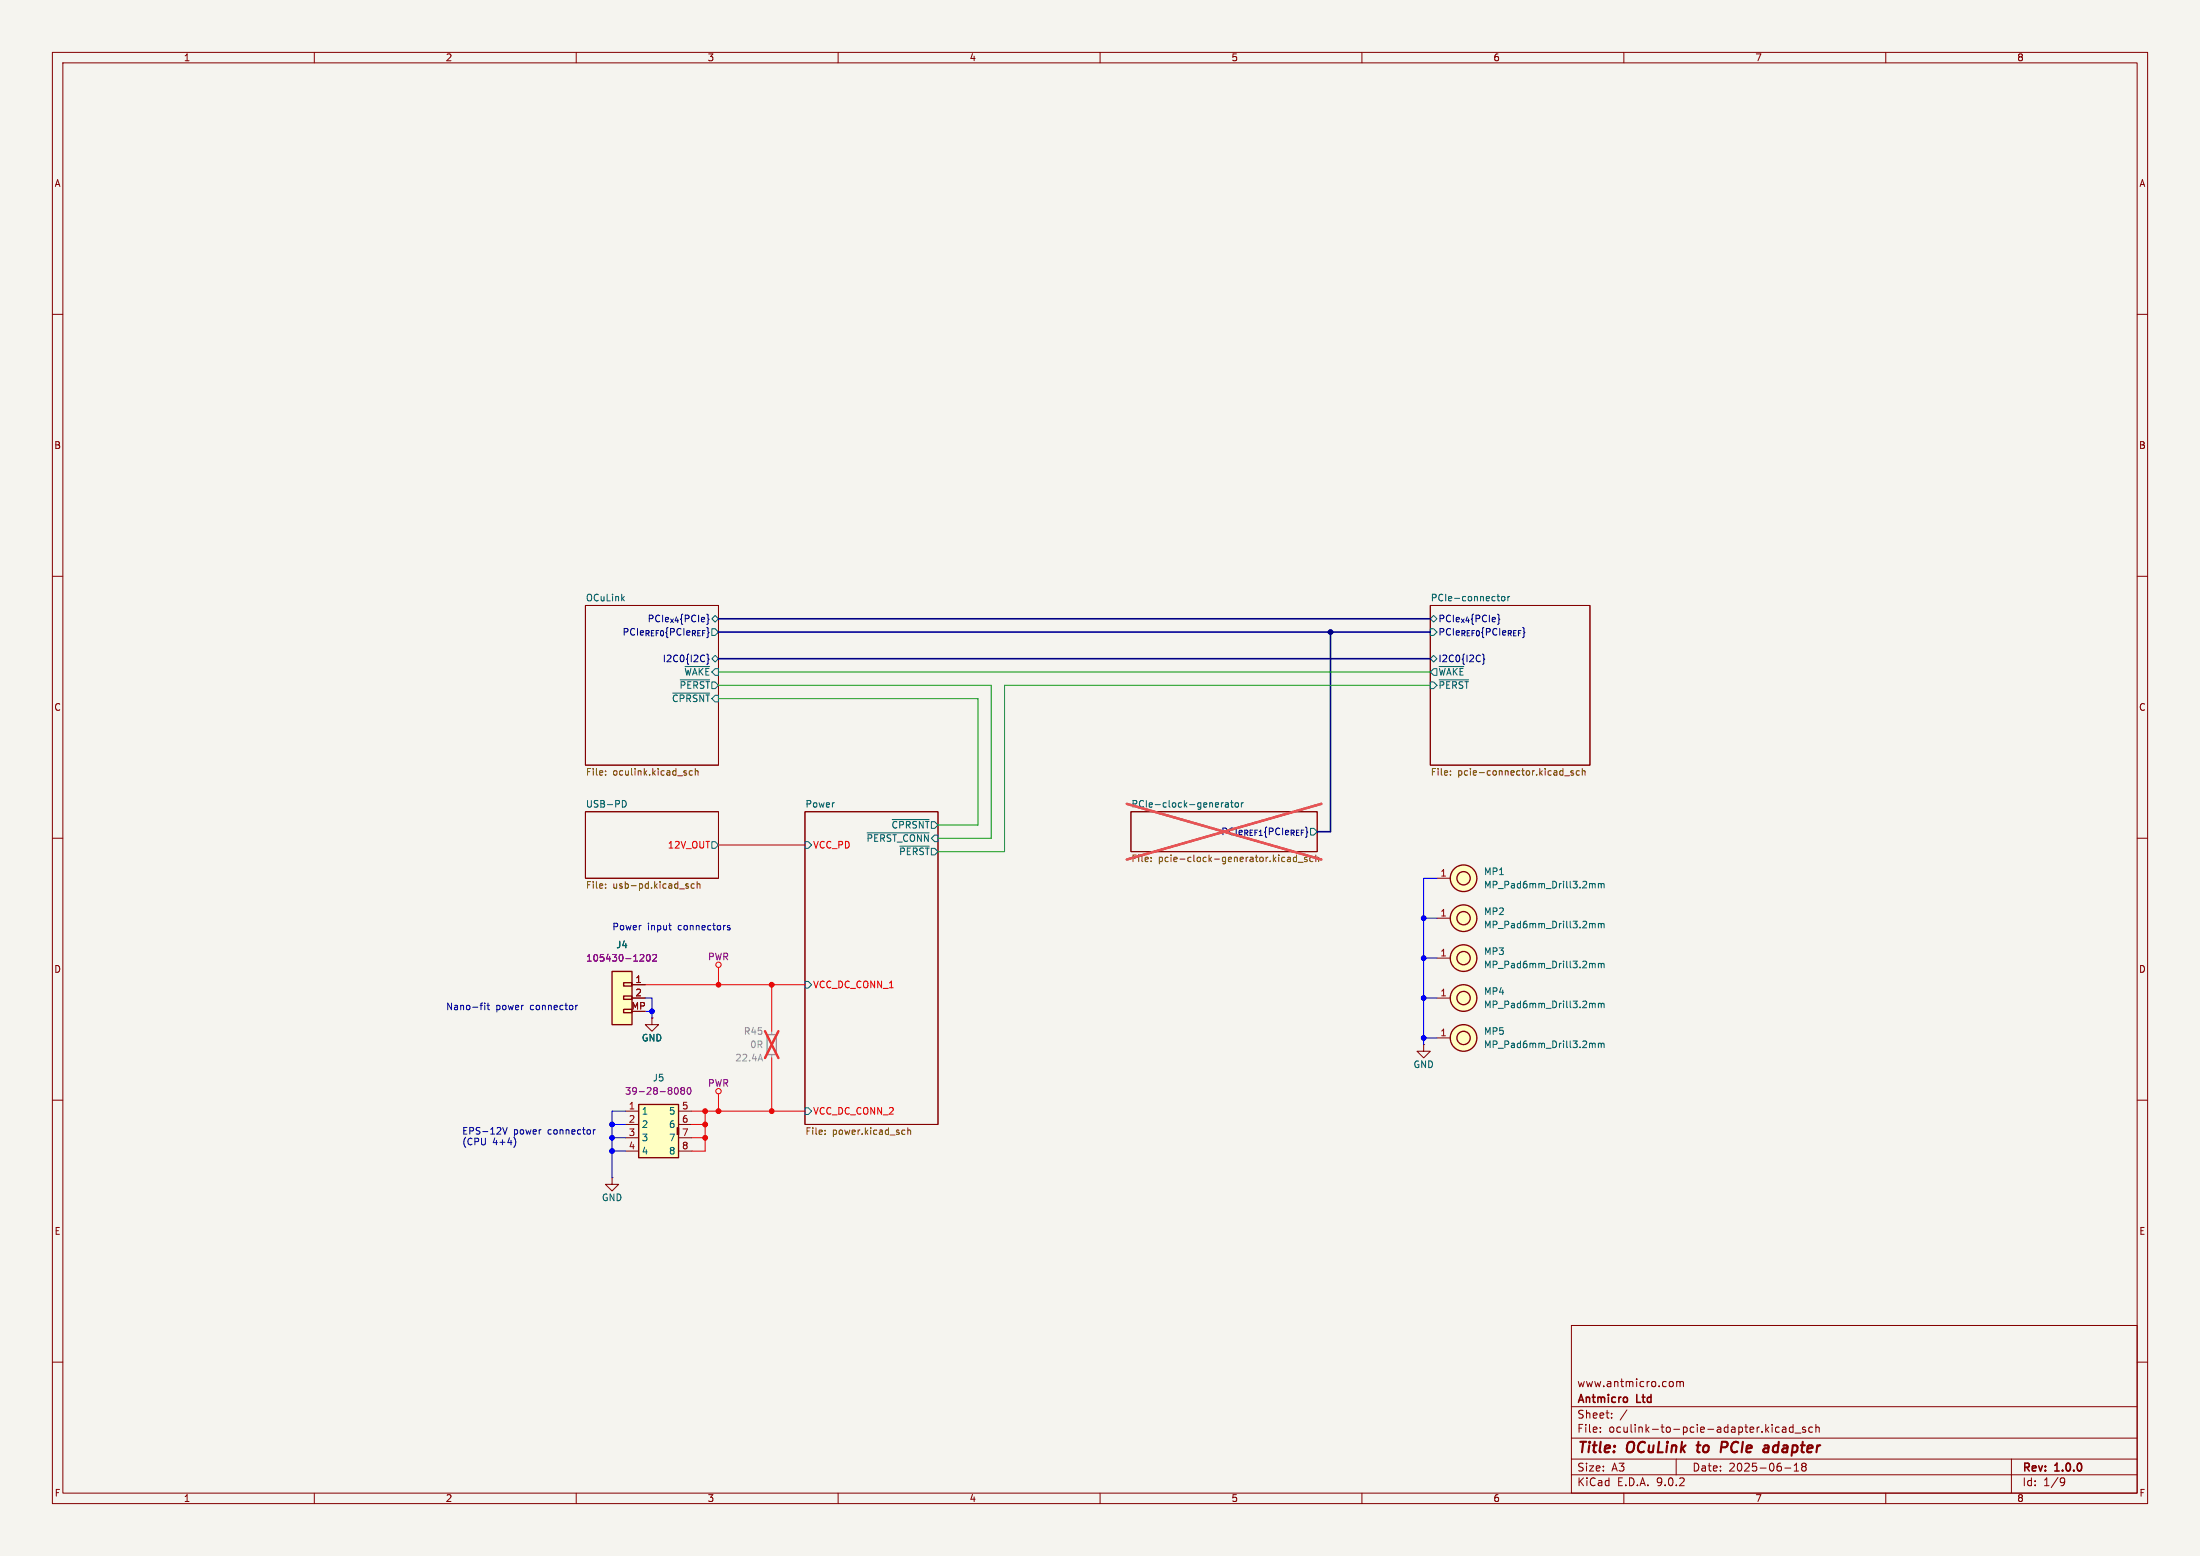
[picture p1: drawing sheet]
<svg xmlns="http://www.w3.org/2000/svg" width="420mm" height="297mm" viewBox="0 0 420 297" stroke-linecap="round" stroke-linejoin="round" font-family="sans-serif">
<path d="M0 0h420v297h-420z" fill="#f5f4ef" stroke="#f5f4ef" stroke-width=".19"/>
<g fill="none" stroke="#840000" stroke-width=".19">
<path d="M10 10h400v277h-400zM12 12h396v273h-396zM60 10v2M110 10v2M160 10v2M210 10v2M260 10v2M310 10v2M360 10v2M10 60h2M408 60h2M10 110h2"/>
<path d="M111.8 115.6h25.4v30.5h-25.4zM273 115.6h30.5v30.5h-30.5zM408 110h2M10 160h2M111.8 154.9h25.4v12.7h-25.4zM153.7 154.9h25.4v59.7h-25.4zM215.9 154.9h35.6v7.7h-35.6zM408 160h2M10 210h2M408 210h2M300 253h108v32h-108zM10 260h2"/>
<path d="M300 278.5h108M300 274.5h108M300 268.5h108M305.5 273.2v.2M305.5 272.5v.1M307.7 270.5v.2M307.7 269.8v.1M310.6 269.1l-1.3 1.9M319.2 263.7l.2 .3v.4l-.2 .3M320 278.5v3M320.1 263.8l.4-.1 .2 .2M320.1 263.7v1"/>
<path d="M320.7 263.9l.2-.2 .4 .1 .1 .9M320.7 263.9v.8M339.7 272.5l-.5-.1-.3 .3 .2 .6h.6M340.3 272.5h.6v.9M340.9 272.7l-.5 .1a.29 .29 0 0 0-.2 .3 .29 .29 0 0 0 .2 .3l.5-.1M342.3 272.5l-.4-.1-.3 .3 .1 .6h.6M342.3 271.9v1.5M342.5 279.7l.4-.4v1.5M342.7 273.5h1.1M344 279.4l-.1 .2 .3 .3M344.2 279.9l-.3 .3 .1 .4 .2 .2 .5-.1 .1-.2-.1-.4-.2-.2M344.2 279.9h.3"/>
<path d="M344.7 272.5l-.4-.1-.2 .2 .1 .2 .5 .2v.3h-.6M344.7 279.4l.1 .2-.3 .3M346 272.5l-.4-.1-.3 .3 .1 .6h.6M346.7 272.5l.2-.1 .3 .1 .1 .9M346.7 271.9v1.5M384 278.5v6.5M408 260h2M60 285v2M110 285v2M160 285v2M210 285v2M260 285v2"/>
<path d="M300 281.5h108M310 285v2M340.7 280.2h1.2M342.5 280.8h.9M360 285v2M393.6 282.1l.5 .1a.99 .99 0 0 1-.4 1.4h-.3M394.2 282.7l-.3 .3h-.3"/>
</g>
<path d="M323.9 275.9h.7M324.3 275.2l-.3 1.7 .3 .3M329.5 275.2h-.8l-.2 2M329.6 276.2l-1 .1M337.4 275.9l.3 .3-.2 1M337.5 277.1l-.2 .1M337.6 276.3l-.6 .1" fill="none" stroke="#840000" stroke-width=".4"/>
<path d="M215.1 153.4l37.2 10.7M252.3 153.4l-37.2 10.7" fill="none" stroke="#e65255" stroke-width=".46"/>
<g fill="none" stroke="#006464" stroke-width=".19">
<path d="M273 118.1l.7-.6 .6 .6-.6 .6zM285.8 113.8h.5M286 113.4v1.1l.3 .2M286.7 114l.2-.2 .3 .2 .1 .5-.1 .1-.3 .1-.2-.1zM287.8 113.8v.9M288.2 113.8l-.4 .3M128.4 132.3h7.1M129.9 129.8h5.6M130.8 127.2h4.7M135.9 125.7l.6-.6 .7 .6-.7 .7zM273 125.7l.7-.6 .6 .6-.6 .7zM273 120h.7l.6 .7-.6 .6h-.7z"/>
<path d="M273 130.2h.7l.6 .6-.6 .6h-.7zM273.7 127.6h.6v1.3h-.6l-.7-.6zM274.7 127.2h4.7M274.7 129.8h5.6M118.8 152.8a.64 .64 0 0 1 .7 .6 .64 .64 0 0 1-.7 .7M165.5 159h11.9M170.3 156.4h7.1M233.5 153.2l-.3 .3M234 153.3h.4l.1 .8M234.5 153.5l-.4 .1-.2 .2 .2 .3 .4-.1M234.9 153.2h.5M235.1 152.8v1.1l.3 .2"/>
<path d="M235.9 153.3l.3-.1 .2 .3v.3l-.2 .3-.3-.1-.1-.2zM237 153.2v.9M237.3 153.2l-.3 .3M135.9 160.7h.6l.7 .6-.7 .6h-.6zM153.7 160.7h.6l.6 .6-.6 .6h-.6zM171.8 161.5h5.6M153.7 187.3h.6l.6 .7-.6 .6h-.6zM153.7 211.5h.6l.6 .6-.6 .6h-.6z"/>
</g>
<g fill="none" stroke="#725600" stroke-width=".19">
<path d="M115.6 147.8v.2M115.6 147.2v.1M132.2 147.2l-.4-.1-.2 .3 .1 .5h.5M132.7 147.2l.2-.1 .3 .1 .1 .8M132.7 146.7v1.3M276.9 147.8v.2M276.9 147.2v.1M298.7 148.1h.9M300.4 147.2l-.3-.1-.2 .2v.2l.5 .1v.3h-.5M301.5 147.2l-.3-.1-.3 .3 .1 .5h.5M302.1 147.2l.1-.1 .3 .1 .1 .8M302.1 146.7v1.3"/>
<path d="M115.6 168.8v.1M115.6 169.4v.1M131.1 169.1l.3 .1 .1 .2-.5 .1M131.1 168.7l.3 .1M132.5 168.8l-.3-.1-.3 .2 .2 .6h.4M133.1 168.8l.2-.1 .3 .1v.7M133.1 168.3v1.2M219.7 164.3v.2M219.7 163.7v.1M245.9 163.6l.5 .2v.7M246.4 164.4l-.5 .1M246.4 163.9l-.5 .1"/>
<path d="M247.5 163.7l-.4-.1-.2 .3 .1 .5h.5M247.5 163.2v1.3M247.8 164.6h1M249.5 163.7l-.3-.1-.2 .2 .1 .2 .4 .1v.3h-.5M250.7 163.7l-.4-.1-.3 .3 .2 .5h.5M251.2 163.7l.2-.1 .3 .1v.8M251.2 163.2v1.3M157.5 216.4v.1M157.5 215.8v.1M172.4 215.7l.4 .1M172.8 216.5h-.4M173.3 215.8l.2-.1 .3 .1v.7"/>
<path d="M173.3 215.3v1.2"/>
</g>
<path d="M134.9 124.9l.3 .1v.6l.2 .2-.2 .2v.6l-.3 .2M283 124.9l.3 .1v.6l.1 .2-.1 .2v.6l-.3 .2" fill="none" stroke="#000084" stroke-width=".19"/>
<g fill="#ffffc2">
<path d="M121.9 210.8h7.6v10.2h-7.6z"/>
<path d="M129.3 215.3h.2v1.2h-.2z"/>
</g>
<g fill="none" stroke="#840000" stroke-width=".25">
<path d="M121.9 210.8h7.6v10.2h-7.6zM129.3 215.3h.2v1.2h-.2z"/>
<circle cx="279.4" cy="175.3" r="2.54"/>
<circle cx="279.4" cy="175.3" r="1.27"/>
<circle cx="279.4" cy="198.1" r="2.54"/>
<circle cx="279.4" cy="190.5" r="2.54"/>
<circle cx="279.4" cy="198.1" r="1.27"/>
<circle cx="279.4" cy="190.5" r="1.27"/>
</g>
<g fill="none" stroke="#840000" stroke-width=".19">
<path d="M274.3 175.3h2.6M124.5 194.3v1.3h-1.3l1.3 1.3 1.2-1.3h-1.2M124.5 194.3h.1M271.8 199.4v1.3h-1.3l1.3 1.2 1.2-1.2h-1.2M271.8 199.4h.1M274.3 198.1h2.6M274.3 190.5h2.6M119.4 212.1h2.5M119.4 214.6h2.5M119.4 217.2h2.5M119.4 219.7h2.5M129.5 212.1h2.6"/>
<path d="M129.5 214.6h2.6M129.5 217.2h2.6M129.5 219.7h2.6M116.8 224.8v1.3h-1.2l1.2 1.2 1.3-1.2h-1.3M116.8 224.8h.1"/>
</g>
<path d="M128.8 207.8l.3-.2a.68 .68 0 0 1 .4 .6 .68 .68 0 0 1-.4 .7l-.3-.3M130.2 208.1l-.2-.2 .2-.3h.2l.3 .2-.3 .3M130.2 208.1l-.2 .3v.3l.2 .2 .4-.1 .1-.2v-.2l-.3-.3M130.2 208.1h.2M131.3 207.7l.2-.1a.68 .68 0 0 1 .4 .6 .68 .68 0 0 1-.4 .7l-.3-.5z" fill="none" stroke="#840084" stroke-width=".19"/>
<g fill="#ffffc2" stroke="#ffffc2" stroke-width=".19">
<circle cx="279.4" cy="175.3" r="1.27"/>
<circle cx="279.4" cy="175.3" r="2.54"/>
<circle cx="279.4" cy="198.1" r="1.27"/>
<circle cx="279.4" cy="198.1" r="2.54"/>
<circle cx="279.4" cy="190.5" r="1.27"/>
<circle cx="279.4" cy="190.5" r="2.54"/>
</g>
<g fill="none" stroke="#006464" stroke-width=".19">
<path d="M303.8 176.3l.2 .1M304 176.4v.7M304 176.4l.2-.1h.3v.8M305.1 176.4l.4-.1 .2 .1M305.1 176.3v.8M305.7 176.4l.2-.1h.3v.8M305.7 176.4v.7M303.8 199.1l.2 .2M303.8 191.5l.2 .2M304 191.7v.6M304 199.3v.7M304 191.7l.2-.2 .3 .1v.7"/>
<path d="M304 199.3l.2-.2 .3 .1v.8M305.1 191.5v.8M305.1 199.1v.9M305.1 199.2l.4-.1 .2 .2M305.1 191.6l.4-.1 .2 .2M305.7 191.7v.6M305.7 199.3v.7M305.7 191.7l.2-.2 .3 .1v.7M305.7 199.3l.2-.2 .3 .1v.8"/>
</g>
<path d="M146.4 197.5h1.8v3.8h-1.8z" fill="none" stroke="#9c9b98" stroke-width=".25"/>
<path d="M147.3 196.9v.6M145.2 201.2l.4 1.3M147.3 201.3v.6" fill="none" stroke="#9c9b98" stroke-width=".19"/>
<path d="M146 196.8l2.6 5.2M148.6 196.8l-2.6 5.2" fill="none" stroke="#e12e31" stroke-width=".46"/>
<g fill="#ffffc2">
<path d="M116.8 185.4h3.8v10.2h-3.8z"/>
<path d="M119 187.6h1.6v.6h-1.6z"/>
<path d="M119 190.1h1.6v.7h-1.6z"/>
<path d="M119 192.7h1.6v.6h-1.6z"/>
</g>
<g fill="none" stroke="#840000" stroke-width=".25">
<path d="M116.8 185.4h3.8v10.2h-3.8zM119 187.6h1.6v.6h-1.6zM119 190.1h1.6v.7h-1.6zM119 192.7h1.6v.6h-1.6z"/>
<circle cx="279.4" cy="167.6" r="2.54"/>
<circle cx="279.4" cy="167.6" r="1.27"/>
<circle cx="279.4" cy="182.9" r="2.54"/>
<circle cx="279.4" cy="182.9" r="1.27"/>
</g>
<path d="M274.3 167.6h2.6M120.6 188h2.6M120.6 190.5h2.6M124.5 194.3h.1M274.3 182.9h2.6" fill="none" stroke="#840000" stroke-width=".19"/>
<path d="M122.7 182.2l.2 .2v.3l-.8 .8h.8M123.6 182.3l.1-.1a.68 .68 0 0 1 .4 .6 .68 .68 0 0 1-.4 .7 .84 .84 0 0 1-.1-1.2zM124.6 182.3l.5-.1 .2 .4-.7 .9h.7" fill="none" stroke="#840084" stroke-width=".19"/>
<g fill="#ffffc2" stroke="#ffffc2" stroke-width=".19">
<circle cx="279.4" cy="167.6" r="1.27"/>
<circle cx="279.4" cy="167.6" r="2.54"/>
<circle cx="279.4" cy="182.9" r="1.27"/>
<circle cx="279.4" cy="182.9" r="2.54"/>
</g>
<g fill="none" stroke="#006464" stroke-width=".19">
<path d="M303.8 168.6l.2 .2M304 168.8v.7M304 168.8l.2-.2 .3 .1v.8M305.1 168.8l.4-.2 .2 .2M305.1 168.6v.9M305.7 168.8l.2-.2 .3 .1v.8M305.7 168.8v.7M303.8 183.9l.2 .2M304 184.1v.6M304 184.1l.2-.2h.3v.8M305.1 183.9v.8M305.1 184l.4-.1 .2 .2"/>
<path d="M305.7 184.1v.6M305.7 184.1l.2-.2h.3v.8"/>
</g>
<g fill="none" stroke="#f00" stroke-width=".19">
<path d="M137.2 161.3h16.5M123.2 188h30.5M137.2 184.7v3.3M147.3 188v8.9M132.1 212.1h21.6M132.1 214.6h2.5M132.1 217.2h2.5M134.6 212.1v7.6h-2.5M137.2 208.8v3.3M147.3 201.9v10.2"/>
<circle cx="137.2" cy="184.2" r=".51"/>
<circle cx="137.2" cy="208.3" r=".51"/>
</g>
<path d="M137.2 118.1h135.8M137.2 120.7h135.8M137.2 125.7h135.8M254 120.7v38.1" fill="none" stroke="#000084" stroke-width=".3"/>
<path d="M271.8 175.3h2.5M274.3 167.6h-2.5v31.8M123.2 190.5h1.3v3.8M123.2 193h1.3M271.8 182.9h2.5M271.8 198.1h2.5M271.8 190.5h2.5M116.8 219.7h2.6M116.8 214.6h2.6M116.8 217.2h2.6M119.4 212.1h-2.6v12.7" fill="none" stroke="#00f" stroke-width=".19"/>
<path d="M137.2 133.4h49.5v24.1h-7.6M137.2 130.8h52v29.2h-10.1M137.2 128.3h135.8M273 130.8h-81.2v31.8h-12.7" fill="none" stroke="#009600" stroke-width=".19"/>
<g fill="none" stroke="#0000c2" stroke-width=".19">
<path d="M127.7 176.6h.4M127.9 177.4l.2 .1M139.3 176.7l-.3-.1-.1 .2v.2l.4 .1v.3h-.4M91.6 191.9h.5M92.1 191.5l-.3 .1M92.5 191.5v.1M92.5 191.9v.8M93 191.9h.5M93.2 191.5v1.1l.3 .1M109.9 191.9v.8M110.3 191.9l-.4 .2M96 215.2l.4 1.3 .4-1.3"/>
<path d="M98.4 217.6v.9l-.3 .5M113.3 215.6v.9M113.6 215.6l-.3 .3"/>
</g>
<g fill="#00f" stroke="#00f" stroke-width=".19">
<circle cx="116.8" cy="214.6" r=".46"/>
<circle cx="116.8" cy="217.2" r=".46"/>
<circle cx="116.8" cy="219.7" r=".46"/>
<circle cx="124.5" cy="193" r=".46"/>
<circle cx="271.8" cy="175.3" r=".46"/>
<circle cx="271.8" cy="182.9" r=".46"/>
<circle cx="271.8" cy="198.1" r=".46"/>
<circle cx="271.8" cy="190.5" r=".46"/>
</g>
<g fill="#f00" stroke="#f00" stroke-width=".19">
<circle cx="134.6" cy="214.6" r=".46"/>
<circle cx="134.6" cy="212.1" r=".46"/>
<circle cx="137.2" cy="212.1" r=".46"/>
<circle cx="134.6" cy="217.2" r=".46"/>
<circle cx="147.3" cy="212.1" r=".46"/>
<circle cx="137.2" cy="188" r=".46"/>
<circle cx="147.3" cy="188" r=".46"/>
</g>
<circle cx="254" cy="120.7" r=".46" fill="#000084" stroke="#000084" stroke-width=".19"/>
<g font-size="2.8" fill="#840000">
<text x="301" y="277.9">Title:</text>
<text x="310.6" y="277.9">OCuLink</text>
<text x="324.9" y="277.9">to</text>
<text x="330.2" y="277.9">PCIe</text>
<text x="339.1" y="277.9">adapter</text>
</g>
<g font-size="2.1" fill="#840000">
<text x="301" y="268.2">Antmicro</text>
<text x="301" y="265">www.antmicro.com</text>
<text x="312.5" y="268.2">Ltd</text>
<text x="301" y="273.7">File:</text>
<text x="301" y="271">Sheet:</text>
<text x="307.1" y="273.7">oculink-to-pcie-adapter.kicad_sch</text>
<text x="301" y="281.1">Size:</text>
<text x="307.6" y="281.1">A3</text>
<text x="323" y="281.1">Date:</text>
<text x="330" y="281.1">2025-06-18</text>
<text x="386" y="281.3">Rev:</text>
<text x="392.4" y="281.3">1.0.0</text>
<text x="301" y="283.9">KiCad</text>
<text x="308.7" y="283.9">E.D.A.</text>
<text x="316.3" y="283.9">9.0.2</text>
<text x="386" y="283.9">Id:</text>
<text x="390.1" y="283.9">1/9</text>
</g>
<g font-size="1.8" fill="#840000">
<text x="35" y="11.9">1</text>
<text x="85" y="11.9">2</text>
<text x="135" y="11.9">3</text>
<text x="185" y="11.9">4</text>
<text x="235" y="11.9">5</text>
<text x="285" y="11.9">6</text>
<text x="335" y="11.9">7</text>
<text x="385" y="11.9">8</text>
<text x="10.3" y="35.9">A</text>
<text x="408.3" y="35.9">A</text>
<text x="10.3" y="85.9">B</text>
<text x="408.2" y="85.9">B</text>
<text x="10.3" y="135.9">C</text>
<text x="408.2" y="135.9">C</text>
<text x="10.3" y="185.9">D</text>
<text x="408.2" y="185.9">D</text>
<text x="10.3" y="235.9">E</text>
<text x="408.3" y="235.9">E</text>
<text x="10.3" y="285.9">F</text>
<text x="35" y="286.9">1</text>
<text x="85" y="286.9">2</text>
<text x="135" y="286.9">3</text>
<text x="185" y="286.9">4</text>
<text x="235" y="286.9">5</text>
<text x="285" y="286.9">6</text>
<text x="335" y="286.9">7</text>
<text x="385" y="286.9">8</text>
<text x="408.3" y="285.9">F</text>
</g>
<g font-size="1.8" fill="#006464">
<text x="111.8" y="114.9">OCuLink</text>
<text x="273" y="114.9">PCIe-connector</text>
<text x="118.8" y="121.5">PCIe_{REF0}{PCIe_{REF}}</text>
<text x="129.6" y="131.7">~{PERST}</text>
<text x="130.5" y="129.1">~{WAKE}</text>
<text x="274.5" y="129.1">~{WAKE}</text>
<text x="274.5" y="131.7">~{PERST}</text>
<text x="128.2" y="134.2">~{CPRSNT}</text>
<text x="111.8" y="154.2">USB-PD</text>
<text x="153.7" y="154.2">Power</text>
<text x="215.9" y="154.2">PCIe-clock-generator</text>
<text x="165.3" y="160.9">~{PERST_CONN}</text>
<text x="170.1" y="158.3">~{CPRSNT}</text>
<text x="171.5" y="163.4">~{PERST}</text>
<text x="283.2" y="167.2">MP1</text>
<text x="283.2" y="169.8">MP_Pad6mm_Drill3.2mm</text>
<text x="283.2" y="174.8">MP2</text>
<text x="283.2" y="177.4">MP_Pad6mm_Drill3.2mm</text>
<text x="117.6" y="181.2">J4</text>
<text x="283.2" y="182.5">MP3</text>
<text x="283.2" y="185">MP_Pad6mm_Drill3.2mm</text>
<text x="283.2" y="190.1">MP4</text>
<text x="283.2" y="197.7">MP5</text>
<text x="283.2" y="192.6">MP_Pad6mm_Drill3.2mm</text>
<text x="122.4" y="199">GND</text>
<text x="283.2" y="200.2">MP_Pad6mm_Drill3.2mm</text>
<text x="124.5" y="206.6">J5</text>
<text x="269.7" y="204.1">GND</text>
<text x="122.4" y="213">1</text>
<text x="122.4" y="215.5">2</text>
<text x="127.6" y="213">5</text>
<text x="127.6" y="215.5">6</text>
<text x="122.4" y="218">3</text>
<text x="122.4" y="220.6">4</text>
<text x="127.6" y="218">7</text>
<text x="127.6" y="220.6">8</text>
<text x="114.8" y="229.5">GND</text>
</g>
<g font-size="1.8" fill="#000084">
<text x="123.5" y="119">PCIe_{x4}{PCIe}</text>
<text x="274.5" y="119">PCIe_{x4}{PCIe}</text>
<text x="274.5" y="121.5">PCIe_{REF0}{PCIe_{REF}}</text>
<text x="126.4" y="126.6">I2C0{I2C}</text>
<text x="274.5" y="126.6">I2C0{I2C}</text>
<text x="233.1" y="159.6">PCIe_{REF1}{PCIe_{REF}}</text>
</g>
<g font-size="1.8" fill="#725600">
<text x="111.8" y="148.4">File:</text>
<text x="117" y="148.4">oculink.kicad_sch</text>
<text x="273" y="148.4">File:</text>
<text x="278.3" y="148.4">pcie-connector.kicad_sch</text>
<text x="215.9" y="164.9">File:</text>
<text x="221.1" y="164.9">pcie-clock-generator.kicad_sch</text>
<text x="111.8" y="170">File:</text>
<text x="117" y="170">usb-pd.kicad_sch</text>
<text x="153.7" y="216.9">File:</text>
<text x="158.9" y="216.9">power.kicad_sch</text>
</g>
<g font-size="1.8" fill="#f00">
<text x="127.4" y="162.2">12V_OUT</text>
<text x="155.1" y="162.2">VCC_PD</text>
<text x="155.1" y="188.8">VCC_DC_CONN_1</text>
<text x="155.1" y="213">VCC_DC_CONN_2</text>
</g>
<g font-size="1.8" fill="#a90000">
<text x="274.9" y="167.4">1</text>
<text x="274.9" y="175">1</text>
<text x="274.9" y="182.6">1</text>
<text x="121.2" y="187.7">1</text>
<text x="121.2" y="190.2">2</text>
<text x="274.9" y="190.2">1</text>
<text x="120.5" y="192.8">MP</text>
<text x="274.9" y="197.9">1</text>
<text x="119.9" y="211.8">1</text>
<text x="119.9" y="214.4">2</text>
<text x="130.1" y="211.8">5</text>
<text x="130.1" y="214.4">6</text>
<text x="119.9" y="216.9">3</text>
<text x="119.9" y="219.5">4</text>
<text x="130.1" y="216.9">7</text>
<text x="130.1" y="219.5">8</text>
</g>
<g font-size="1.8" fill="#0000c2">
<text x="116.8" y="177.8">Power</text>
<text x="123.6" y="177.8">input</text>
<text x="129.5" y="177.8">connectors</text>
<text x="85.1" y="193">Nano-fit</text>
<text x="94.6" y="193">power</text>
<text x="101.3" y="193">connector</text>
<text x="88.1" y="216.8">EPS-12V</text>
<text x="88.1" y="218.8">(CPU</text>
<text x="94" y="218.8">4+4)</text>
<text x="98" y="216.8">power</text>
<text x="104.7" y="216.8">connector</text>
</g>
<g font-size="1.8" fill="#840084">
<text x="111.8" y="183.7">105430-1202</text>
<text x="135.1" y="183.5">PWR</text>
<text x="119.2" y="209.1">39-28-8080</text>
<text x="135.1" y="207.6">PWR</text>
</g>
<text font-size="1.8" fill="#939391" x="141.9" y="197.7">R45</text>
<g font-size="1.8" fill="#9c9b98">
<text x="140.3" y="202.8">22.4A</text>
<text x="143.1" y="200.2">0R</text>
</g>
</svg>
